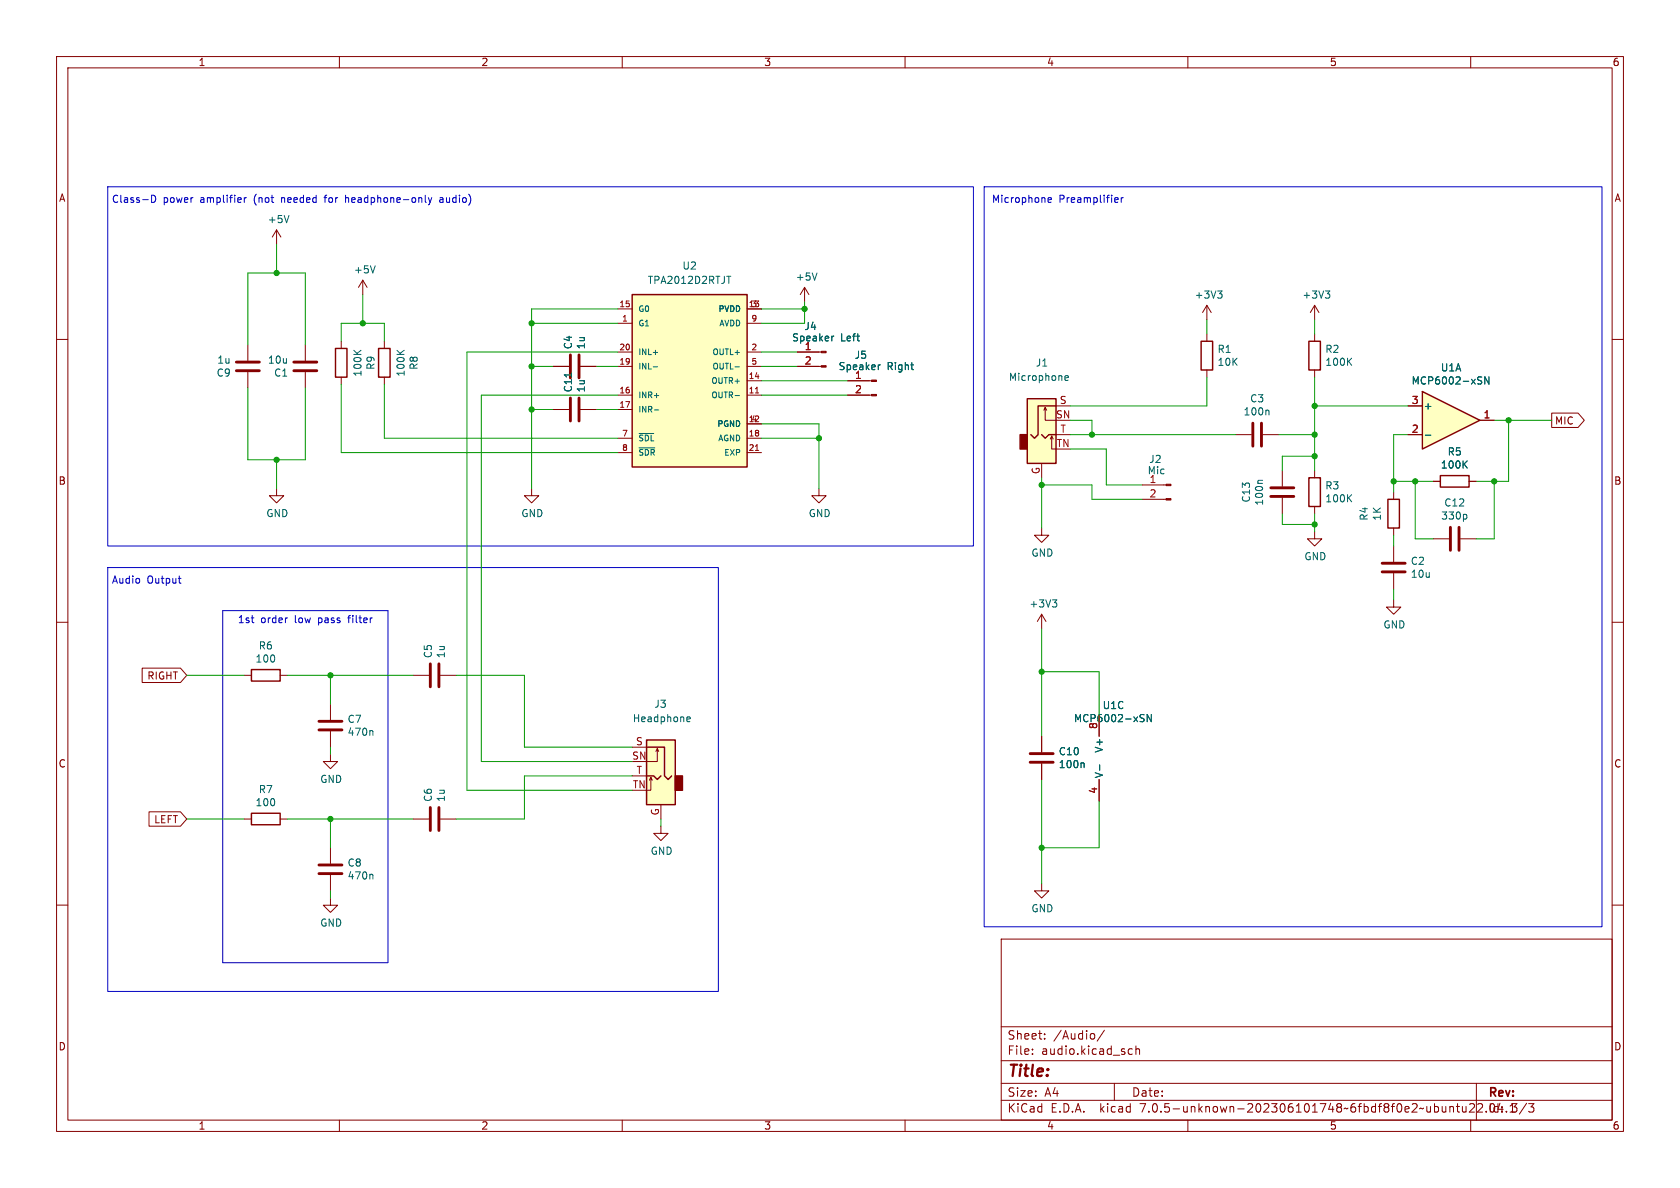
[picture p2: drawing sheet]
<svg xmlns="http://www.w3.org/2000/svg" width="297mm" height="210mm" viewBox="0 0 297 210" stroke-linecap="round" stroke-linejoin="round" font-family="sans-serif">
<g fill="none" stroke="#840000" stroke-width=".18">
<path d="M10 10h277v190h-277zM12 12h273v186h-273zM60 10v2M110 10v2M160 10v2M210 10v2M260 10v2M10 60h2M213.4 54l-.8 1.2M213.4 54v2.5M213.4 59.1v1.2M213.4 54l.7 1.2"/>
<path d="M232.4 54v2.5M232.4 59.1v1.2M232.4 54l-.8 1.2M232.4 54l.8 1.2M285 60h2M97.8 72.4h2.8M102.6 72.4h2.8M184.5 72.5l.3-.5v2.3h1.9M184.8 72l.2 .5M185.7 77.6l.2-.5v2.3h.8M185.9 77.1l.3 .5M186.7 71.8h2.5"/>
<path d="M186.7 76.8h2.5M213.4 65.4v1.3M218.4 76.8h2.8M223.3 76.8h2.8M232.4 65.4v1.3M184.1 93.3v1.3h1.3l-1.3 1.3-1.2-1.3h1.2M184.1 81.9v2.6M201.9 88.3h4.2M201.9 85.7h4.2M226.7 83.2v2.8M226.7 88v2.8M232.4 94v1.3h1.3l-1.3 1.2-1.3-1.2h1.3"/>
<path d="M232.4 83.2v1.3M232.4 89.5v1.3M246.4 87v1.3M246.4 93.3v1.3M246.4 96.5v2.8M253.4 85.1h1.2M253.4 95.3h2.8M258.2 95.3h2.8M259.7 85.1h1.3M10 110h2M73 119.4h2.8M77.9 119.4h2.7"/>
<path d="M246.4 106v1.3h1.2l-1.2 1.3-1.3-1.3h1.3M246.4 101.3v2.8M285 110h2M111.8 132.1h2.5M111.8 137.2h2.5M115.1 137.4l-.3 .5M115.3 137.9l-.2-.5v2.3h-.8M116.2 132.3l-.2 .5M116.5 132.8l-.3-.5v2.3h-1.9M10 160h2M73 144.8h2.8M77.9 144.8h2.7"/>
<path d="M116.8 142.2v2.6M285 160h2M177 166h108v32h-108zM60 198v2M110 198v2M160 198v2M177 194.5h108M177 191.5h108M177 187.5h108M177 181.5h108M182.5 186.3v.1M182.5 185.5v.1"/>
<path d="M184.7 183.6v.1M184.7 182.8v.1M193.5 182.8v.8M195.2 182.1l-1.2 2M197 191.5v3M199.6 186.3h.6M199.6 185.5h.6M200.8 185.5l.2-.1 .4 .1 .1 .9M200.8 184.9v1.5M210 198v2M256.3 195.6v1M256.3 195.7l.2-.1 .4 .1 .1 .9"/>
<path d="M257.5 195.6h.5M257.7 195.1v1.3l.3 .2M258.5 195.6l.1 .9 .4 .1 .2-.1M259.2 195.6v1M259.8 195.2l.6-.1 .2 .1 .1 .3-1 1.1h1M260 198v2M261 191.5v6.5M261.2 195.2l.6-.1 .2 .1 .1 .3-.9 1.1h.9M266.3 196.5v.1M270.2 195.1h1l-.5 .6 .4 .1 .1 .5-.3 .3h-.4"/>
</g>
<g fill="none" stroke="#840000" stroke-width=".51">
<path d="M100.8 70.4v4M102.4 70.4v4M221.5 74.8v4.1M223 74.8v4.1M224.7 86.2h4M224.7 87.8h4M244.3 99.6h4.1M256.4 93.2v4.1M257.9 93.2v4.1M76.1 117.3v4.1M77.6 117.3v4.1M244.3 101.1h4.1"/>
<path d="M76.1 142.7v4.1M77.6 142.7v4.1"/>
</g>
<g fill="#ffffc2" stroke="#ffffc2" stroke-width=".18">
<path d="M114.3 130.8h5.1v11.4h-5.1z"/>
<path d="M181.6 70.5h5.1v11.4h-5.1z"/>
</g>
<g fill="#840000" stroke="#840000" stroke-width=".25">
<path d="M119.4 137.2h1.2v2.5h-1.2z"/>
<path d="M180.3 76.8h1.3v2.6h-1.3z"/>
</g>
<path d="M181.6 70.5h5.1v11.4h-5.1zM184.1 76.8l.7 .7 .6-.7h1.3M186.7 71.8h-3.2v5l-.6 .7-.7-.7M212.3 60.3h2.1v5.1h-2.1zM231.4 60.3h2v5.1h-2zM231.4 84.5h2v5h-2zM245.4 88.3h2v5h-2zM254.6 84.1h5.1v2h-5.1zM114.3 130.8h5.1v11.4h-5.1zM114.3 137.2h1.3l.6 .6 .6-.6M114.3 132.1h3.2v5.1l.6 .6 .6-.6" fill="none" stroke="#840000" stroke-width=".25"/>
<g fill="none" stroke="#006464" stroke-width=".18">
<path d="M215.3 51.4h.7l-.4 .5M215.8 51.9l.2 .3v.3l-.2 .2M234.3 51.4h.8l-.4 .5M234.8 51.9l.3 .3v.3l-.3 .2M101 65.9v.7M188.3 66.8l.6-.1-.1-.2-.3-.1-.2 .2v.6h.5M224.2 72.5l.1 .2v.7M238.4 63.9l.6 .7M239 63.3l-.8 .7M223.2 84.9h-.7l-.1 .2M238.4 88l.6 .7M239 87.4l-.8 .8"/>
<path d="M258.8 82l.6 .7M259.1 90.9l.2 .3v.3l-.2 .3M259.4 81.5l-.7 .7M121.4 127.4l.2 .2 .4-.1M121.4 126.9l.2-.2h.2l.2 .2v.1l-.6 .2"/>
</g>
<g fill="#840000" stroke="#840000" stroke-width=".18">
<path d="M206.1 88.1h.9v.3h-.9z"/>
<path d="M206.1 85.6h.9v.3h-.9z"/>
</g>
<path d="M251.5 69.2l10.1 5.1-10.1 5.1z" fill="#ffffc2"/>
<path d="M111.8 52.1h20.3v30.5h-20.3zM59.3 61.6h2v5.1h-2zM66.9 61.6h2.1v5.1h-2.1zM251.5 69.2l10.1 5.1-10.1 5.1zM44.4 118.4h5.1v2h-5.1zM44.4 143.8h5.1v2h-5.1z" fill="none" stroke="#840000" stroke-width=".25"/>
<g fill="none" stroke="#840000" stroke-width=".18">
<path d="M48.9 40.6l-.8 1.3M48.9 40.6v2.6M48.9 40.6l.8 1.3M64.1 49.5l-.7 1.3M64.1 49.5v2.6M64.1 49.5l.8 1.3M109.2 57.2h2.6M109.2 54.6h2.6M132.1 57.2h2.5M132.1 54.6h2.5M142.2 50.8l-.7 1.3M142.2 50.8v2.5"/>
<path d="M142.2 50.8l.8 1.3M43.8 61v2.8M43.8 65.8v2.8M54 61v2.8M54 65.8v2.8M60.3 60.3v1.3M60.3 66.7v1.2M67.9 60.3v1.3M67.9 66.7v1.2M97.8 64.8h2.8M97.8 72.4h2.8M102.6 64.8h2.8"/>
<path d="M102.6 72.4h2.8M109.2 64.8h2.6M109.2 69.9h2.6M109.2 72.4h2.6M109.2 77.5h2.6M109.2 62.2h2.6M132.1 64.8h2.5M132.1 69.9h2.5M132.1 67.3h2.5M132.1 74.9h2.5M132.1 77.5h2.5M132.1 62.2h2.5"/>
<path d="M141 64.8h4.2M141 62.2h4.2M149.9 69.9h4.2M149.9 67.3h4.2M248.9 76.8h2.6M248.9 71.8h2.6M261.6 74.3h2.6M274.3 73h4.7l1.1 1.3-1.1 1.3h-4.7zM48.9 86.4v1.2h1.3l-1.3 1.3-1.3-1.3h1.3M94 86.4v1.2h1.2l-1.2 1.3-1.3-1.3h1.3M109.2 80h2.6M132.1 80h2.5"/>
<path d="M144.8 86.4v1.2h1.2l-1.2 1.3-1.3-1.3h1.3M253.4 85.1h1.2M259.7 85.1h1.3M25.1 118.1h6.8l1.1 1.3-1.1 1.3h-6.8zM43.2 119.4h1.2M49.5 119.4h1.3M184.1 108.6l-.7 1.3M184.1 108.6v2.5M184.1 108.6l.8 1.3M58.4 133.4v1.2h1.3l-1.3 1.3-1.3-1.3h1.3M58.4 124.5v2.8M58.4 129.3v2.8"/>
<path d="M184.1 130.2v2.8M184.1 135v2.8M194.3 126.4v3.8M194.3 137.8v3.8M26.3 143.5h5.6l1.1 1.3-1.1 1.3h-5.6zM43.2 144.8h1.2M49.5 144.8h1.3M58.4 158.8v1.2h1.3l-1.3 1.3-1.3-1.3h1.3M58.4 149.9v2.8M58.4 154.7v2.8M116.8 146.1v1.2h1.3l-1.3 1.3-1.2-1.3h1.2M184.1 156.2v1.3h1.3l-1.3 1.3-1.2-1.3h1.2"/>
</g>
<g fill="none" stroke="#006464" stroke-width=".18">
<path d="M51.1 38.1l-.4 1.3M66.3 47l-.4 1.3M128.5 48.8h.7M144.4 48.3l-.4 1.2M147.4 59.4l-.3 .1M62.6 61.9l.7 .8M63.8 61.9l-.7 .6M70.2 61.9l.7 .8M71.4 61.9l-.7 .6M101 65.9v.7M113 76.6h2.6M113 79.2h2.8"/>
<path d="M115.5 64.8h.8M115.5 62.3h.8M115.7 72.5h.8M129.9 69.9h.8M129.9 64.8h.8M155.6 64.5l-.3 .1M252 76.9h1M261.5 66.6l.5 .1M261.7 67.3l.3 .2-.3 .4M263.2 66.6v1.3l-.7-1.3v1.3M258.8 82l.6 .7M259.4 81.5l-.7 .7"/>
<path d="M186 106h.8l-.4 .5M186.6 106.5l.2 .3v.3l-.2 .2M65.7 129.1l.2 .2v.7M191.5 134.9l.2 .1v.7M194.4 135.2v1M201.8 126.3l.5 .1M202 127l.3 .2-.3 .4M203.5 126.3v1.3l-.7-1.3v1.3M65.7 154.5l.2 .2v.7"/>
</g>
<path d="M41.8 64h4M41.8 65.5h4M51.9 64h4.1M51.9 65.5h4.1M100.8 62.7v4.1M102.4 62.7v4.1M56.4 129h4.1M56.4 127.5h4.1M182.1 134.7h4.1M182.1 133.2h4.1M56.4 154.4h4.1M56.4 152.9h4.1" fill="none" stroke="#840000" stroke-width=".51"/>
<g fill="#840000" stroke="#840000" stroke-width=".18">
<path d="M154.1 69.7h.8v.3h-.8z"/>
<path d="M154.1 67.2h.8v.2h-.8z"/>
<path d="M145.2 64.6h.8v.3h-.8z"/>
<path d="M145.2 62.1h.8v.3h-.8z"/>
</g>
<path d="M111.8 52.1h20.3v30.5h-20.3z" fill="#ffffc2" stroke="#ffffc2" stroke-width=".18"/>
<path d="M133.5 69.5h.6M133.5 79.6h.6" fill="none" stroke="#a90000" stroke-width=".18"/>
<g fill="none" stroke="#0000c2" stroke-width=".18">
<path d="M19 33h153.1v63.5h-153.1zM26.8 34.5a.64 .64 0 0 1 .7 .6 .64 .64 0 0 1-.7 .7zM43.2 34.9v.9M43.6 34.9l-.4 .3M57.3 34.9h.5M57.5 34.6v1.2M61.1 34.5v1.3M61.5 34.9l-.4 .2M75.2 35.6l.2 .2M75.7 34.9l.3 .9M76 35.8l-.3 .4M76.3 34.9l-.3 .9"/>
<path d="M77.8 35h.5M78.3 35.2l-.4 .1-.2 .2 .2 .3 .4-.1M174 33h109.2v130.8h-109.2zM185.3 35.4l.6-.2-.1-.2-.3-.1-.2 .2v.6h.5M197.1 35.7h.5M197.1 35l.4-.1 .2 .3-.6 .2M198.2 34.9v.9M198.6 34.9l-.4 .3M19 100.3h108v75h-108zM31.5 102.2h.5M31.9 103.1h.1M39.4 108h29.2v62.2h-29.2z"/>
<path d="M44.4 109.2h.5M44.8 110.1h.1"/>
</g>
<g fill="none" stroke="#009600" stroke-width=".18">
<path d="M48.9 43.2v5.1M64.1 52.1v5.1M94 57.2h15.2M109.2 54.6h-15.2v31.8M134.6 54.6h7.6M142.2 53.3v3.9h-7.6M213.4 56.5v2.6M232.4 56.5v2.6M43.8 61v-12.7h10.2v12.7M43.8 68.6v12.7h10.2v-12.7M60.3 60.3v-3.1h7.6v3.1M60.3 67.9v12.1h48.9"/>
<path d="M67.9 67.9v9.6h41.3M94 72.4h3.8M94 64.8h3.8M105.4 72.4h3.8M105.4 64.8h3.8M109.2 62.2h-26.7v77.5h29.3M109.2 69.9h-24.1v64.7h26.7M134.6 62.2h6.4M134.6 64.8h6.4M134.6 69.9h15.3M134.6 77.5h10.2M134.6 74.9h10.2v11.5"/>
<path d="M134.6 67.3h15.3M189.2 74.3h3.8v2.5M189.2 79.4h6.4v6.3h6.3M189.2 76.8h29.2M213.4 66.7v5.1h-24.2M226.1 76.8h6.3M232.4 66.7v16.5M232.4 71.8h16.5M248.9 76.8h-2.5v10.2M264.2 74.3h10.1M266.7 74.3v10.8h-5.7M48.9 81.3v5.1"/>
<path d="M184.1 85.7h8.9v2.6h8.9M184.1 84.5v8.8M226.7 90.8v1.9h5.7M232.4 90.8v3.2M232.4 80.6h-5.7v2.6M246.4 94.6v1.9M246.4 85.1h7M250.2 85.1v10.2h3.2M264.2 85.1v10.2h-3.2M33 119.4h10.2M50.8 119.4h22.2M58.4 119.4v5.1"/>
<path d="M80.6 119.4h12.1v12.7h19.1M184.1 111.1v19.1M184.1 118.7h10.2v7.7M246.4 104.1v1.9M58.4 132.1v1.3M111.8 137.2h-19.1v7.6h-12.1M184.1 137.8v18.4M33 144.8h10.2M50.8 144.8h22.2M58.4 144.8v5.1M58.4 157.5v1.3M116.8 144.8v1.3"/>
<path d="M194.3 141.6v8.3h-10.2"/>
</g>
<g fill="#009600" stroke="#009600" stroke-width=".18">
<circle cx="246.4" cy="85.1" r=".46"/>
<circle cx="250.2" cy="85.1" r=".46"/>
<circle cx="264.2" cy="85.1" r=".46"/>
<circle cx="266.7" cy="74.3" r=".46"/>
<circle cx="232.4" cy="92.7" r=".46"/>
<circle cx="48.9" cy="48.3" r=".46"/>
<circle cx="94" cy="57.2" r=".46"/>
<circle cx="94" cy="64.8" r=".46"/>
<circle cx="58.4" cy="119.4" r=".46"/>
<circle cx="48.9" cy="81.3" r=".46"/>
<circle cx="64.1" cy="57.2" r=".46"/>
<circle cx="193" cy="76.8" r=".46"/>
<circle cx="184.1" cy="118.7" r=".46"/>
<circle cx="184.1" cy="85.7" r=".46"/>
<circle cx="142.2" cy="54.6" r=".46"/>
<circle cx="144.8" cy="77.5" r=".46"/>
<circle cx="184.1" cy="149.9" r=".46"/>
<circle cx="58.4" cy="144.8" r=".46"/>
<circle cx="94" cy="72.4" r=".46"/>
<circle cx="232.4" cy="76.8" r=".46"/>
<circle cx="232.4" cy="71.8" r=".46"/>
<circle cx="232.4" cy="80.6" r=".46"/>
</g>
<text font-size="2.8" fill="#840000" x="178" y="190.9">Title:</text>
<g font-size="2.1" fill="#840000">
<text x="178" y="184">Sheet:</text>
<text x="186.2" y="184">/Audio/</text>
<text x="178" y="186.7">File:</text>
<text x="184.1" y="186.7">audio.kicad_sch</text>
<text x="178" y="196.9">KiCad</text>
<text x="178" y="194.1">Size:</text>
<text x="184.7" y="194.1">A4</text>
<text x="185.7" y="196.9">E.D.A.</text>
<text x="194.6" y="196.9">kicad</text>
<text x="200" y="194.1">Date:</text>
<text x="201.8" y="196.9">7.0.5-unknown-202306101748~6fbdf8f0e2~ubuntu22.04.1</text>
<text x="263" y="194.3">Rev:</text>
<text x="263" y="196.9">Id:</text>
<text x="267.1" y="196.9">3/3</text>
</g>
<g font-size="1.8" fill="#840000">
<text x="35" y="11.9">1</text>
<text x="85" y="11.9">2</text>
<text x="135" y="11.9">3</text>
<text x="185" y="11.9">4</text>
<text x="235" y="11.9">5</text>
<text x="285" y="11.9">6</text>
<text x="10.3" y="35.9">A</text>
<text x="285.3" y="35.9">A</text>
<text x="274.8" y="75.2">MIC</text>
<text x="10.3" y="85.9">B</text>
<text x="285.3" y="85.9">B</text>
<text x="25.9" y="120.3">RIGHT</text>
<text x="10.3" y="135.9">C</text>
<text x="285.3" y="135.9">C</text>
<text x="27.2" y="145.7">LEFT</text>
<text x="10.3" y="185.9">D</text>
<text x="285.3" y="185.9">D</text>
<text x="35" y="199.9">1</text>
<text x="85" y="199.9">2</text>
<text x="135" y="199.9">3</text>
<text x="185" y="199.9">4</text>
<text x="235" y="199.9">5</text>
<text x="285" y="199.9">6</text>
</g>
<g font-size="1.8" fill="#0000c2">
<text x="19.7" y="35.9">Class-D</text>
<text x="28.8" y="35.9">power</text>
<text x="35.5" y="35.9">amplifier</text>
<text x="45.2" y="35.9">(not</text>
<text x="50.2" y="35.9">needed</text>
<text x="58.1" y="35.9">for</text>
<text x="61.9" y="35.9">headphone-only</text>
<text x="78.8" y="35.9">audio)</text>
<text x="175.3" y="35.9">Microphone</text>
<text x="187.2" y="35.9">Preamplifier</text>
<text x="19.7" y="103.3">Audio</text>
<text x="26" y="103.3">Output</text>
<text x="41.9" y="110.2">1st</text>
<text x="46.1" y="110.2">order</text>
<text x="52.2" y="110.2">low</text>
<text x="56.5" y="110.2">pass</text>
<text x="62.1" y="110.2">filter</text>
</g>
<g font-size="1.8" fill="#006464">
<text x="47.2" y="39.6">+5V</text>
<text x="120.5" y="47.9">U2</text>
<text x="62.5" y="48.5">+5V</text>
<text x="114.4" y="50.4">TPA2012D2RTJT</text>
<text x="140.6" y="49.8">+5V</text>
<text x="211.1" y="53">+3V3</text>
<text x="230.1" y="53">+3V3</text>
<text x="142.1" y="58.5">J4</text>
<text x="38.3" y="64.5">1u</text>
<text x="47.3" y="64.5">10u</text>
<text x="66.4" y="65.5" transform="rotate(-90 66.4 65.5)">R9</text>
<text x="74" y="65.5" transform="rotate(-90 74 65.5)">R8</text>
<text x="101.3" y="61.8" transform="rotate(-90 101.3 61.8)">C4</text>
<text x="103.6" y="61.8" transform="rotate(-90 103.6 61.8)">1u</text>
<text x="139.9" y="60.6">Speaker</text>
<text x="148.2" y="65.6">Speaker</text>
<text x="148.6" y="60.6">Left</text>
<text x="151" y="63.6">J5</text>
<text x="156.8" y="65.6">Right</text>
<text x="183" y="65">J1</text>
<text x="215.1" y="62.6">R1</text>
<text x="215.1" y="64.9">10K</text>
<text x="234.2" y="62.6">R2</text>
<text x="234.2" y="64.9">100K</text>
<text x="254.6" y="65.9">U1A</text>
<text x="38.2" y="66.8">C9</text>
<text x="48.4" y="66.8">C1</text>
<text x="64.1" y="66.7" transform="rotate(-90 64.1 66.7)">100K</text>
<text x="71.7" y="66.7" transform="rotate(-90 71.7 66.7)">100K</text>
<text x="101.3" y="69.5" transform="rotate(-90 101.3 69.5)">C11</text>
<text x="103.6" y="69.5" transform="rotate(-90 103.6 69.5)">1u</text>
<text x="178.3" y="67.5">Microphone</text>
<text x="220.9" y="71.3">C3</text>
<text x="249.5" y="68.2">MCP6002-xSN</text>
<text x="219.8" y="73.6">100n</text>
<text x="251.6" y="72.6">+</text>
<text x="203.1" y="82">J2</text>
<text x="254.6" y="83">100K</text>
<text x="255.8" y="80.7">R5</text>
<text x="202.8" y="84">Mic</text>
<text x="221.2" y="88.9" transform="rotate(-90 221.2 88.9)">C13</text>
<text x="223.5" y="89.5" transform="rotate(-90 223.5 89.5)">100n</text>
<text x="234.2" y="86.7">R3</text>
<text x="234.2" y="89">100K</text>
<text x="255.2" y="89.7">C12</text>
<text x="47" y="91.6">GND</text>
<text x="92.1" y="91.6">GND</text>
<text x="142.9" y="91.6">GND</text>
<text x="242" y="92.1" transform="rotate(-90 242 92.1)">R4</text>
<text x="244.3" y="92.1" transform="rotate(-90 244.3 92.1)">1K</text>
<text x="254.7" y="92">330p</text>
<text x="182.2" y="98.6">GND</text>
<text x="230.5" y="99.2">GND</text>
<text x="249.3" y="100.1">C2</text>
<text x="181.9" y="107.6">+3V3</text>
<text x="249.3" y="102.3">10u</text>
<text x="244.5" y="111.3">GND</text>
<text x="45.1" y="117.3">100</text>
<text x="45.6" y="115">R6</text>
<text x="76.6" y="116.4" transform="rotate(-90 76.6 116.4)">C5</text>
<text x="78.8" y="116.4" transform="rotate(-90 78.8 116.4)">1u</text>
<text x="115.6" y="125.3">J3</text>
<text x="194.8" y="125.6">U1C</text>
<text x="61.4" y="128">C7</text>
<text x="61.4" y="130.3">470n</text>
<text x="111.8" y="127.9">Headphone</text>
<text x="189.8" y="127.9">MCP6002-xSN</text>
<text x="187.1" y="136">100n</text>
<text x="187.1" y="133.7">C10</text>
<text x="195.2" y="137.7" transform="rotate(-90 195.2 137.7)">V-</text>
<text x="195.2" y="133.2" transform="rotate(-90 195.2 133.2)">V+</text>
<text x="45.1" y="142.7">100</text>
<text x="45.6" y="140.4">R7</text>
<text x="56.5" y="138.6">GND</text>
<text x="76.6" y="141.8" transform="rotate(-90 76.6 141.8)">C6</text>
<text x="78.8" y="141.8" transform="rotate(-90 78.8 141.8)">1u</text>
<text x="61.4" y="153.4">C8</text>
<text x="61.4" y="155.7">470n</text>
<text x="114.9" y="151.3">GND</text>
<text x="182.2" y="161.5">GND</text>
<text x="56.5" y="164">GND</text>
</g>
<g font-size="1.8" fill="#a90000">
<text x="142.2" y="62">1</text>
<text x="142.2" y="64.5">2</text>
<text x="151.1" y="67.1">1</text>
<text x="151.1" y="69.6">2</text>
<text x="187.3" y="71.5">S</text>
<text x="249.5" y="71.5">3</text>
<text x="186.6" y="74">SN</text>
<text x="187.4" y="76.6">T</text>
<text x="249.5" y="76.6">2</text>
<text x="262.2" y="74">1</text>
<text x="183.9" y="83.9" transform="rotate(-90 183.9 83.9)">G</text>
<text x="186.7" y="79.1">TN</text>
<text x="203.1" y="85.5">1</text>
<text x="203.1" y="88">2</text>
<text x="112.3" y="131.8">S</text>
<text x="194.1" y="129" transform="rotate(-90 194.1 129)">8</text>
<text x="111.7" y="134.4">SN</text>
<text x="112.4" y="136.9">T</text>
<text x="111.8" y="139.4">TN</text>
<text x="194.1" y="140.4" transform="rotate(-90 194.1 140.4)">4</text>
<text x="116.6" y="144.2" transform="rotate(-90 116.6 144.2)">G</text>
</g>
<g font-size="1.4" fill="#a90000">
<text x="109.4" y="54.4">15</text>
<text x="109.9" y="56.9">1</text>
<text x="132.3" y="54.4">13</text>
<text x="132.7" y="54.4">3</text>
<text x="132.7" y="56.9">9</text>
<text x="109.4" y="64.5">19</text>
<text x="109.4" y="62">20</text>
<text x="132.7" y="62">2</text>
<text x="132.7" y="64.5">5</text>
<text x="109.4" y="69.6">16</text>
<text x="132.3" y="69.6">11</text>
<text x="132.3" y="67.1">14</text>
<text x="109.4" y="72.1">17</text>
<text x="109.9" y="77.2">7</text>
<text x="132.3" y="74.7">12</text>
<text x="132.3" y="77.2">18</text>
<text x="132.7" y="74.7">4</text>
<text x="109.9" y="79.8">8</text>
<text x="132.3" y="79.8">21</text>
</g>
<g font-size="1.4" fill="#006464">
<text x="112.8" y="57.9">G1</text>
<text x="112.8" y="55.3">G0</text>
<text x="126.9" y="55.3">PVDD</text>
<text x="127" y="57.9">AVDD</text>
<text x="112.8" y="65.5">INL-</text>
<text x="112.8" y="63">INL+</text>
<text x="125.8" y="63">OUTL+</text>
<text x="125.8" y="65.5">OUTL-</text>
<text x="112.8" y="70.6">INR+</text>
<text x="125.6" y="70.6">OUTR-</text>
<text x="125.6" y="68">OUTR+</text>
<text x="112.8" y="73.1">INR-</text>
<text x="126.7" y="75.7">PGND</text>
<text x="112.8" y="78.2">~{SDL}</text>
<text x="112.8" y="80.7">~{SDR}</text>
<text x="126.8" y="78.2">AGND</text>
<text x="127.9" y="80.7">EXP</text>
</g>
</svg>
